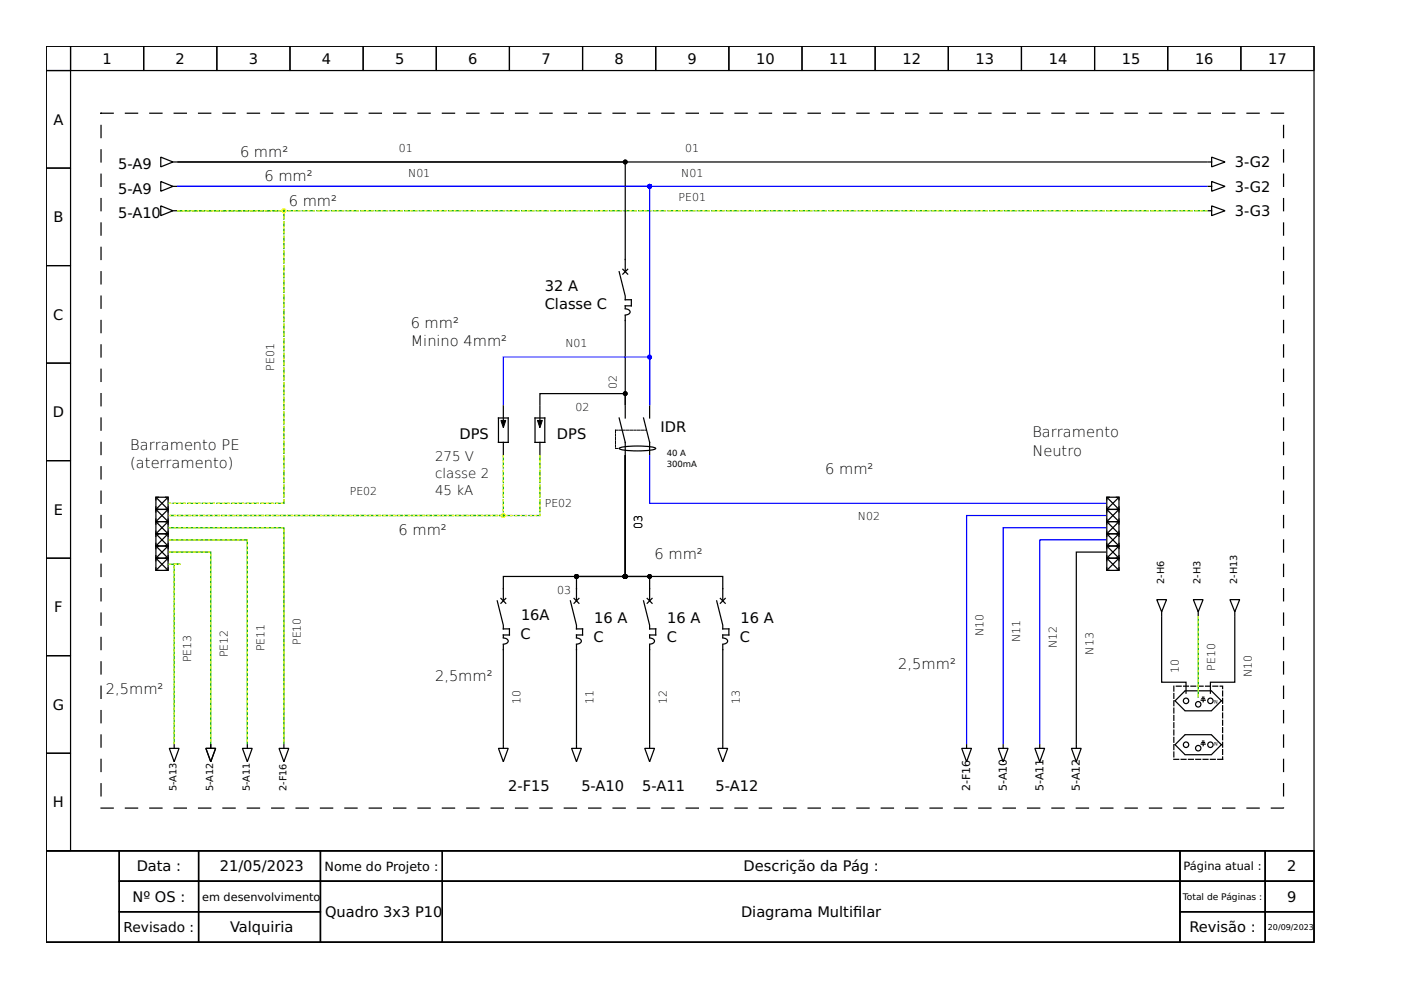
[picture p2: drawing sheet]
<svg xmlns="http://www.w3.org/2000/svg" width="297mm" height="210mm" viewBox="0 0 297 210" stroke-linecap="round" stroke-linejoin="round" font-family="sans-serif">
<g fill="none" stroke="#000" stroke-width=".26">
<path d="M9.8 9.8h268.8v170.6h-268.8zM9.8 9.8h5.2v5.2h-5.2zM9.8 15h5.2v20.6h-5.2zM15 9.8h15.5v5.2h-15.5zM30.5 9.8h15.5v5.2h-15.5zM46 9.8h15.5v5.2h-15.5zM61.5 9.8h15.5v5.2h-15.5zM77 9.8h15.5v5.2h-15.5zM92.5 9.8h15.5v5.2h-15.5zM108 9.8h15.5v5.2h-15.5zM123.5 9.8h15.5v5.2h-15.5zM139 9.8h15.5v5.2h-15.5z"/>
<path d="M154.5 9.8h15.5v5.2h-15.5zM170 9.8h15.6v5.2h-15.6zM185.6 9.8h15.5v5.2h-15.5zM201.1 9.8h15.5v5.2h-15.5zM216.6 9.8h15.5v5.2h-15.5zM232.1 9.8h15.5v5.2h-15.5zM247.6 9.8h15.5v5.2h-15.5zM263.1 9.8h15.5v5.2h-15.5zM9.8 35.6h5.2v20.7h-5.2zM34.1 38.5l2.6 1-2.6 1zM34.1 33.3l2.6 1-2.6 1.1zM36.7 34.3h.7"/>
<path d="M36.7 39.5h.7M255.9 34.3h-218.2h94.9v23.3M256.1 34.3h.8M256.1 39.5h.8M256.9 33.3l2.8 1-2.8 1.1zM256.9 38.5l2.8 1-2.8 1zM9.8 56.3h5.2v20.7h-5.2zM34.1 43.6l2.6 1.1-2.6 1zM36.7 44.7h.7M131.3 57.6l1.3 5.2v.8h1.3v1.2h-1.3v.6M132 57.1l1.1 1M133.1 57.1l-1.1 1"/>
<path d="M256.1 44.7h.8M256.9 43.6l2.8 1.1-2.8 1zM9.8 77h5.2v20.7h-5.2zM132.6 65.5a.77 .77 0 0 1 .9 .9l-.5 .3-.4 .1M132.6 66.9v18.9v-2.3h-18.1v2.3M9.8 97.7h5.2v20.6h-5.2zM105.7 88.6h2.1v5.2h-2.1zM106.7 86v3.1M106.7 93.8v2.6M113.4 88.6h2.1v5.2h-2.1zM114.5 86v3.1M114.5 93.8v2.6"/>
<path d="M131.3 88.6l1.3 5.2v2.6M131.4 95a18.1 18.1 0 0 1 7.5 0l.1 .1a10 10 0 0 1-4.7 .5l-2.6-.3-.4-.2zM132.6 86v2.6M132.6 96.6v25.6h-10.4v5.2M132.6 96.6v25.6h5.1v5.2M132.6 96.6v25.6h-25.9v5.2M132.6 96.6v25.6h20.6v5.2M136.4 88.6l1.3 5.2v2.6M137.7 86v2.6M9.8 118.3h5.2v20.7h-5.2zM33.1 105.4h2.5v2.6h-2.5zM33.1 118.3h2.5v2.6h-2.5z"/>
<path d="M33.1 115.8h2.5v2.5h-2.5zM33.1 110.6h2.5v2.6h-2.5zM33.1 108h2.5v2.6h-2.5zM33.1 113.2h2.5v2.6h-2.5zM33.1 107.5v.5h.5h-.5v.6M33.1 117.8v.5h.5h-.5v.6M33.1 112.6v.6h.5h-.5v.5M33.1 110v.6h.5h-.5v.5M33.1 115.2v.6h.5h-.5v.5M33.1 105.5l2.4 2.4M33.1 118.4l2.4 2.4M33.1 115.9l2.4 2.4"/>
<path d="M33.1 110.7l2.4 2.4M33.1 108.1l2.4 2.4M33.1 113.3l2.4 2.4M33.6 105.4h-.5v.6M35.1 105.4h.5v.6M35.5 105.5l-2.4 2.4M35.5 118.4l-2.4 2.4M35.5 115.9l-2.4 2.4M35.5 110.7l-2.4 2.4M35.5 108.1l-2.4 2.4M35.5 113.3l-2.4 2.4M35.6 107.5v.5h-.5h.5v.6"/>
<path d="M35.6 117.8v.5h-.5h.5v.6M35.6 115.2v.6h-.5h.5v.5M35.6 110v.6h-.5h.5v.5M35.6 112.6v.6h-.5h.5v.5M234.7 118.3h2.5v2.6h-2.5zM234.7 105.4h2.5v2.6h-2.5zM234.7 108h2.5v2.6h-2.5zM234.7 113.2h2.5v2.6h-2.5zM234.7 115.8h2.5v2.5h-2.5zM234.7 110.6h2.5v2.6h-2.5zM234.7 117.8v.5h.5h-.5v.6M234.7 107.5v.5h.5h-.5v.6"/>
<path d="M234.7 110v.6h.5h-.5v.5M234.7 115.2v.6h.5h-.5v.5M234.7 112.6v.6h.5h-.5v.5M234.8 118.4l2.4 2.4M234.8 105.5l2.4 2.4M234.8 108.1l2.4 2.4M234.8 113.3l2.4 2.4M234.8 115.9l2.4 2.4M234.8 110.7l2.4 2.4M235.2 105.4h-.5v.6M236.7 105.4h.5v.6M237.2 118.4l-2.4 2.4"/>
<path d="M237.2 105.5l-2.4 2.4M237.2 108.1l-2.4 2.4M237.2 113.3l-2.4 2.4M237.2 115.9l-2.4 2.4M237.2 110.7l-2.4 2.4M237.2 117.8v.5h-.5h.5v.6M237.2 107.5v.5h-.5h.5v.6M237.2 112.6v.6h-.5h.5v.5M237.2 115.2v.6h-.5h.5v.5M237.2 110v.6h-.5h.5v.5M9.8 139h5.2v20.7h-5.2zM33.1 120.4v.5h.5"/>
<path d="M35.6 120.4v.5h-.5M105.4 127.4l1.3 5.2v.7h1.3v1.3h-1.3v.5M106.2 126.9l1 1M106.7 135.3a.77 .77 0 0 1 1 .9l-.6 .3-.4 .1M106.7 136.7v1M107.2 126.9l-1 1M120.9 127.4l1.3 5.2v.7h1.3v1.3h-1.3v.5M121.7 126.9l1 1M122.2 135.3a.77 .77 0 0 1 1 .9l-.6 .3-.4 .1M122.2 136.7v1M122.7 126.9l-1 1M136.4 127.4l1.3 5.2v.7h1.3v1.3h-1.3v.5"/>
<path d="M137.2 126.9l1.1 1M137.7 135.3a.77 .77 0 0 1 1 .9l-.6 .3-.4 .1M137.7 136.7v20.9M138.3 126.9l-1.1 1M151.9 127.4l1.3 5.2v.7h1.3v1.3h-1.3v.5M152.7 126.9l1.1 1M153.2 135.3a.77 .77 0 0 1 1 .9l-.6 .3-.4 .1M153.2 136.7v1M153.8 126.9l-1.1 1M234.7 120.4v.5h.5M237.2 120.4v.5h-.5M245.3 127.1h2l-1 2.6z"/>
<path d="M246.3 129.7v.8M246.3 130.8v13.8h5.2v2.4M253 127.1h2.1l-1.1 2.6zM254 129.7v.8M260.8 127.1h2l-1 2.6zM261.8 130.8v13.8h-5.2v2.4M261.8 129.7v.8M9.8 159.7h5.2v20.7h-5.2zM35.9 158.7h2.1l-1.1 2.8zM36.9 157.9v.8M43.6 158.7h2.1l-1 2.8zM44.7 157.9v.8"/>
<path d="M51.4 158.7h2.1l-1.1 2.8zM52.4 157.9v.8M59.2 158.7h2l-1 2.8zM60.2 157.9v.8M105.7 158.7h2.1l-1.1 2.8zM106.7 157.9v.8M121.2 158.7h2.1l-1.1 2.8zM122.2 157.9v.8M136.7 158.7h2.1l-1.1 2.8zM137.7 157.9v.8M152.2 158.7h2.1l-1.1 2.8zM153.2 157.9v.8"/>
<path d="M203.9 158.7h2.1l-1.1 2.8zM204.9 157.9v.8M211.7 158.7h2l-1 2.8zM212.7 157.9v.8M219.4 158.7h2.1l-1.1 2.8zM220.4 157.9v.8M227.2 158.7h2l-1 2.8zM228.2 157.9v.8M251.2 146.5l-2.1 2.1 2.1 2.1M251.2 155.8l-2.1 2.1 2.1 2.1M251.3 150.7h5.5M251.3 146.5h5.5"/>
<path d="M251.3 155.8h5.5M254.7 148.5h.8M254.7 157.8h.8M254.8 148.1h.6M254.8 157.4h.6M255 147.8h.2M255 157.1h.2M255.1 148.5v.3M255.1 157.8v.3M256.9 155.8l2.1 2.1-2.1 2.1M256.9 146.5l2.1 2.1-2.1 2.1M251.3 160h5.5"/>
<path d="M9.8 180.4h268.8v19.4h-268.8zM9.8 180.4h15.5v19.4h-15.5zM25.3 180.4h16.8v6.4h-16.8zM25.3 186.8h16.8v6.5h-16.8zM25.3 193.3h16.8v6.5h-16.8zM42.1 180.4h25.8v6.4h-25.8zM42.1 186.8h25.8v6.5h-25.8zM42.1 193.3h25.8v6.5h-25.8zM67.9 180.4h25.9v6.4h-25.9zM67.9 186.8h25.9v13h-25.9zM93.8 180.4h156.4v6.4h-156.4zM93.8 186.8h156.4v13h-156.4z"/>
<path d="M250.2 180.4h18.1v6.4h-18.1zM250.2 186.8h18.1v6.5h-18.1zM250.2 193.3h18.1v6.5h-18.1zM268.3 180.4h10.3v6.4h-10.3zM268.3 186.8h10.3v6.5h-10.3zM268.3 193.3h10.3v6.5h-10.3z"/>
<circle cx="251.5" cy="148.6" r=".58"/>
<circle cx="251.5" cy="157.9" r=".58"/>
<circle cx="254.1" cy="149.3" r=".58"/>
<circle cx="254.1" cy="158.6" r=".58"/>
<circle cx="256.6" cy="148.6" r=".58"/>
<circle cx="256.6" cy="157.9" r=".58"/>
</g>
<path d="M21.4 24h250.7v147.3h-250.7z" fill="none" stroke="#000" stroke-width=".26" stroke-dasharray="2.6 2.6"/>
<path d="M130.5 91.2h6.5M130.5 91.2v3.9M131 95.1h-.5" fill="none" stroke="#000" stroke-width=".21" stroke-dasharray=".5 .3"/>
<path d="M106.2 89.1h1l-.5 1.6zM114 89.1h1l-.5 1.6z" fill="#000" stroke="#000" stroke-width=".21"/>
<path d="M248.9 145.5h10.3v15.5h-10.3z" fill="none" stroke="#000" stroke-width=".26" stroke-dasharray="1 .5"/>
<path d="M37.7 39.5h218.2M234.4 111.9h-21.7v45.7M234.4 109.3h-29.5v48.3M234.4 114.5h-14v43.1" fill="none" stroke="#00f" stroke-width=".26"/>
<g fill="#000" stroke="#000" stroke-width=".26">
<circle cx="132.6" cy="34.3" r=".39"/>
<circle cx="132.6" cy="83.5" r=".39"/>
<circle cx="122.2" cy="122.2" r=".39"/>
<circle cx="132.6" cy="122.2" r=".39"/>
<circle cx="137.7" cy="122.2" r=".39"/>
</g>
<path d="M35.9 119.6h2.3h-1.3v38M35.9 114.5h16.5v43.1M35.9 117.1h8.8v40.5M254 130.8v17" fill="none" stroke="#0a0" stroke-width=".26"/>
<path d="M255.9 44.7h-218.2M106.7 96.6v12.7h-70.8M35.9 119.6h2.3h-1.3v38M35.9 114.5h16.5v43.1M35.9 117.1h8.8v40.5M254 130.8v17" fill="none" stroke="#ff0" stroke-width=".26" stroke-dasharray=".3 .8"/>
<path d="M255.9 44.7h-218.2M106.7 96.6v12.7h-70.8" fill="none" stroke="#0a0" stroke-width=".26" stroke-dasharray="1 .5"/>
<circle cx="106.7" cy="109.3" r=".39" fill="#0a0" stroke="#ff0" stroke-width=".26"/>
<path d="M37.7 44.7h22.5v62h-24.3" fill="none" stroke="#0a0" stroke-width=".26" stroke-dasharray="1 .5"/>
<path d="M37.7 44.7h22.5v62h-24.3" fill="none" stroke="#ff0" stroke-width=".26" stroke-dasharray=".3 .8"/>
<circle cx="60.2" cy="44.7" r=".39" fill="#0a0" stroke="#ff0" stroke-width=".26"/>
<path d="M37.7 39.5h100v46.3v-10.1h-31v10.1M137.7 96.6v10.1h96.7" fill="none" stroke="#00f" stroke-width=".26"/>
<g fill="#00f" stroke="#00f" stroke-width=".26">
<circle cx="137.7" cy="39.5" r=".39"/>
<circle cx="137.7" cy="75.7" r=".39"/>
</g>
<path d="M114.5 96.6v12.7h-78.6" fill="none" stroke="#0a0" stroke-width=".26" stroke-dasharray="1 .5"/>
<path d="M114.5 96.6v12.7h-78.6M35.9 111.9h24.3v45.7" fill="none" stroke="#ff0" stroke-width=".26" stroke-dasharray=".3 .8"/>
<path d="M234.4 117.1h-6.2v40.5M106.7 137.7v19.9M122.2 137.7v19.9M153.2 137.7v19.9" fill="none" stroke="#000" stroke-width=".26"/>
<path d="M35.9 111.9h24.3v45.7" fill="none" stroke="#0a0" stroke-width=".26"/>
<g font-size="3.1">
<text x="21.7" y="13.5">1</text>
<text x="37.2" y="13.5">2</text>
<text x="52.7" y="13.5">3</text>
<text x="68.3" y="13.5">4</text>
<text x="83.8" y="13.5">5</text>
<text x="99.3" y="13.5">6</text>
<text x="114.8" y="13.5">7</text>
<text x="130.3" y="13.5">8</text>
<text x="145.8" y="13.5">9</text>
<text x="160.3" y="13.5">10</text>
<text x="175.8" y="13.5">11</text>
<text x="191.3" y="13.5">12</text>
<text x="206.8" y="13.5">13</text>
<text x="222.4" y="13.5">14</text>
<text x="237.9" y="13.5">15</text>
<text x="253.4" y="13.5">16</text>
<text x="268.9" y="13.5">17</text>
<text x="11.3" y="26.5">A</text>
<text x="25" y="35.9">5-A9</text>
<text x="50.9" y="33.3">6 mm²</text>
<text x="261.8" y="35.5">3-G2</text>
<text x="25" y="41.1">5-A9</text>
<text x="56.1" y="38.5">6 mm²</text>
<text x="261.8" y="40.7">3-G2</text>
<text x="11.3" y="47.1">B</text>
<text x="25" y="46.2">5-A10</text>
<text x="61.2" y="43.6">6 mm²</text>
<text x="261.8" y="45.8">3-G3</text>
<text x="115.5" y="61.7">32 A</text>
<text x="115.5" y="65.6">Classe C</text>
<text x="11.3" y="67.8">C</text>
<text x="87.1" y="69.5">6 mm²</text>
<text x="87.1" y="73.4">Minino 4mm²</text>
<text x="11.2" y="88.5">D</text>
<text x="27.6" y="95.3">Barramento PE</text>
<text x="97.4" y="93">DPS</text>
<text x="118.1" y="93">DPS</text>
<text x="140.1" y="91.6">IDR</text>
<text x="218.9" y="92.8">Barramento</text>
<text x="27.6" y="99.2">(aterramento)</text>
<text x="175" y="100.5">6 mm²</text>
<text x="218.9" y="96.6">Neutro</text>
<text x="11.4" y="109.2">E</text>
<text x="84.5" y="113.4">6 mm²</text>
<text x="138.8" y="118.6">6 mm²</text>
<text x="11.5" y="129.8">F</text>
<text x="110.5" y="131.5">16A</text>
<text x="110.3" y="135.4">C</text>
<text x="125.8" y="136.1">C</text>
<text x="126" y="132.2">16 A</text>
<text x="141.4" y="136.1">C</text>
<text x="141.5" y="132.2">16 A</text>
<text x="156.9" y="136.1">C</text>
<text x="157" y="132.2">16 A</text>
<text x="190.5" y="141.9">2,5mm²</text>
<text x="22.5" y="147">2,5mm²</text>
<text x="92.2" y="144.5">2,5mm²</text>
<text x="11.2" y="150.5">G</text>
<text x="107.8" y="167.7">2-F15</text>
<text x="123.3" y="167.7">5-A10</text>
<text x="136.2" y="167.7">5-A11</text>
<text x="151.7" y="167.7">5-A12</text>
<text x="11.2" y="171.2">H</text>
<text x="29" y="184.8">Data :</text>
<text x="46.6" y="184.8">21/05/2023</text>
<text x="157.6" y="184.8">Descrição da Pág :</text>
<text x="272.9" y="184.8">2</text>
<text x="28.1" y="191.2">Nº OS :</text>
<text x="272.9" y="191.2">9</text>
<text x="48.8" y="197.7">Valquiria</text>
<text x="68.9" y="194.5">Quadro 3x3 P10</text>
<text x="157.1" y="194.5">Diagrama Multiflar</text>
<text x="180.9" y="194.5">i</text>
<text x="252.2" y="197.7">Revisão :</text>
</g>
<text font-size="2.9" x="26.2" y="197.6">Revisado :</text>
<g font-size="2.8">
<text x="92.2" y="97.7">275 V</text>
<text x="92.2" y="101.3">classe 2</text>
<text x="92.2" y="104.9">45 kA</text>
</g>
<text font-size="2.7" x="68.8" y="184.6">Nome do Projeto :</text>
<g font-size="2.4">
<text x="250.9" y="184.5">Página atual :</text>
<text x="42.9" y="191">em desenvolvimento</text>
</g>
<g font-size="2.3">
<text x="84.6" y="32.3">01</text>
<text x="145.3" y="32.3">01</text>
<text x="86.5" y="37.4">N01</text>
<text x="144.4" y="37.4">N01</text>
<text x="143.9" y="42.6">PE01</text>
<text x="119.9" y="73.6">N01</text>
<text x="58.1" y="78.6" transform="rotate(-90 58.1 78.6)">PE01</text>
<text x="130.8" y="82.4" transform="rotate(-90 130.8 82.4)">02</text>
<text x="122" y="87.1">02</text>
<text x="74.1" y="104.9">PE02</text>
<text x="115.5" y="107.5">PE02</text>
<text x="136.2" y="112.1" transform="rotate(-90 136.2 112.1)">03</text>
<text x="181.9" y="110.3">N02</text>
<text x="118.2" y="125.8">03</text>
<text x="63.8" y="136.8" transform="rotate(-90 63.8 136.8)">PE10</text>
<text x="208.6" y="134.9" transform="rotate(-90 208.6 134.9)">N10</text>
<text x="216.3" y="136.2" transform="rotate(-90 216.3 136.2)">N11</text>
<text x="224.1" y="137.5" transform="rotate(-90 224.1 137.5)">N12</text>
<text x="40.5" y="140.4" transform="rotate(-90 40.5 140.4)">PE13</text>
<text x="48.3" y="139.4" transform="rotate(-90 48.3 139.4)">PE12</text>
<text x="56.1" y="138.1" transform="rotate(-90 56.1 138.1)">PE11</text>
<text x="231.8" y="138.8" transform="rotate(-90 231.8 138.8)">N13</text>
<text x="249.9" y="142.7" transform="rotate(-90 249.9 142.7)">10</text>
<text x="257.7" y="142.2" transform="rotate(-90 257.7 142.2)">PE10</text>
<text x="265.4" y="143.5" transform="rotate(-90 265.4 143.5)">N10</text>
<text x="110.3" y="149.2" transform="rotate(-90 110.3 149.2)">10</text>
<text x="125.8" y="149.2" transform="rotate(-90 125.8 149.2)">11</text>
<text x="141.4" y="149.2" transform="rotate(-90 141.4 149.2)">12</text>
<text x="156.9" y="149.2" transform="rotate(-90 156.9 149.2)">13</text>
<text x="205.7" y="167.7" transform="rotate(-90 205.7 167.7)">2-F16</text>
<text x="213.5" y="167.7" transform="rotate(-90 213.5 167.7)">5-A10</text>
<text x="221.2" y="167.7" transform="rotate(-90 221.2 167.7)">5-A11</text>
<text x="229" y="167.7" transform="rotate(-90 229 167.7)">5-A12</text>
</g>
<g font-size="2.1">
<text x="246.8" y="123.8" transform="rotate(-90 246.8 123.8)">2-H6</text>
<text x="254.6" y="123.8" transform="rotate(-90 254.6 123.8)">2-H3</text>
<text x="262.3" y="123.8" transform="rotate(-90 262.3 123.8)">2-H13</text>
<text x="37.4" y="167.7" transform="rotate(-90 37.4 167.7)">5-A13</text>
<text x="45.2" y="167.7" transform="rotate(-90 45.2 167.7)">5-A12</text>
<text x="53" y="167.7" transform="rotate(-90 53 167.7)">5-A11</text>
<text x="60.7" y="167.7" transform="rotate(-90 60.7 167.7)">2-F16</text>
</g>
<text font-size="1.9" x="250.8" y="190.8">Total de Páginas :</text>
<g font-size="1.8">
<text x="141.4" y="96.6">40 A</text>
<text x="141.4" y="99">300mA</text>
</g>
<text font-size="1.7" x="268.8" y="197.2">20/09/2023</text>
<g font-size="1">
<text x="258.2" y="148.3" transform="rotate(-180 258.2 148.3)">N</text>
<text x="258.2" y="157.4" transform="rotate(-180 258.2 157.4)">N</text>
</g>
</svg>
